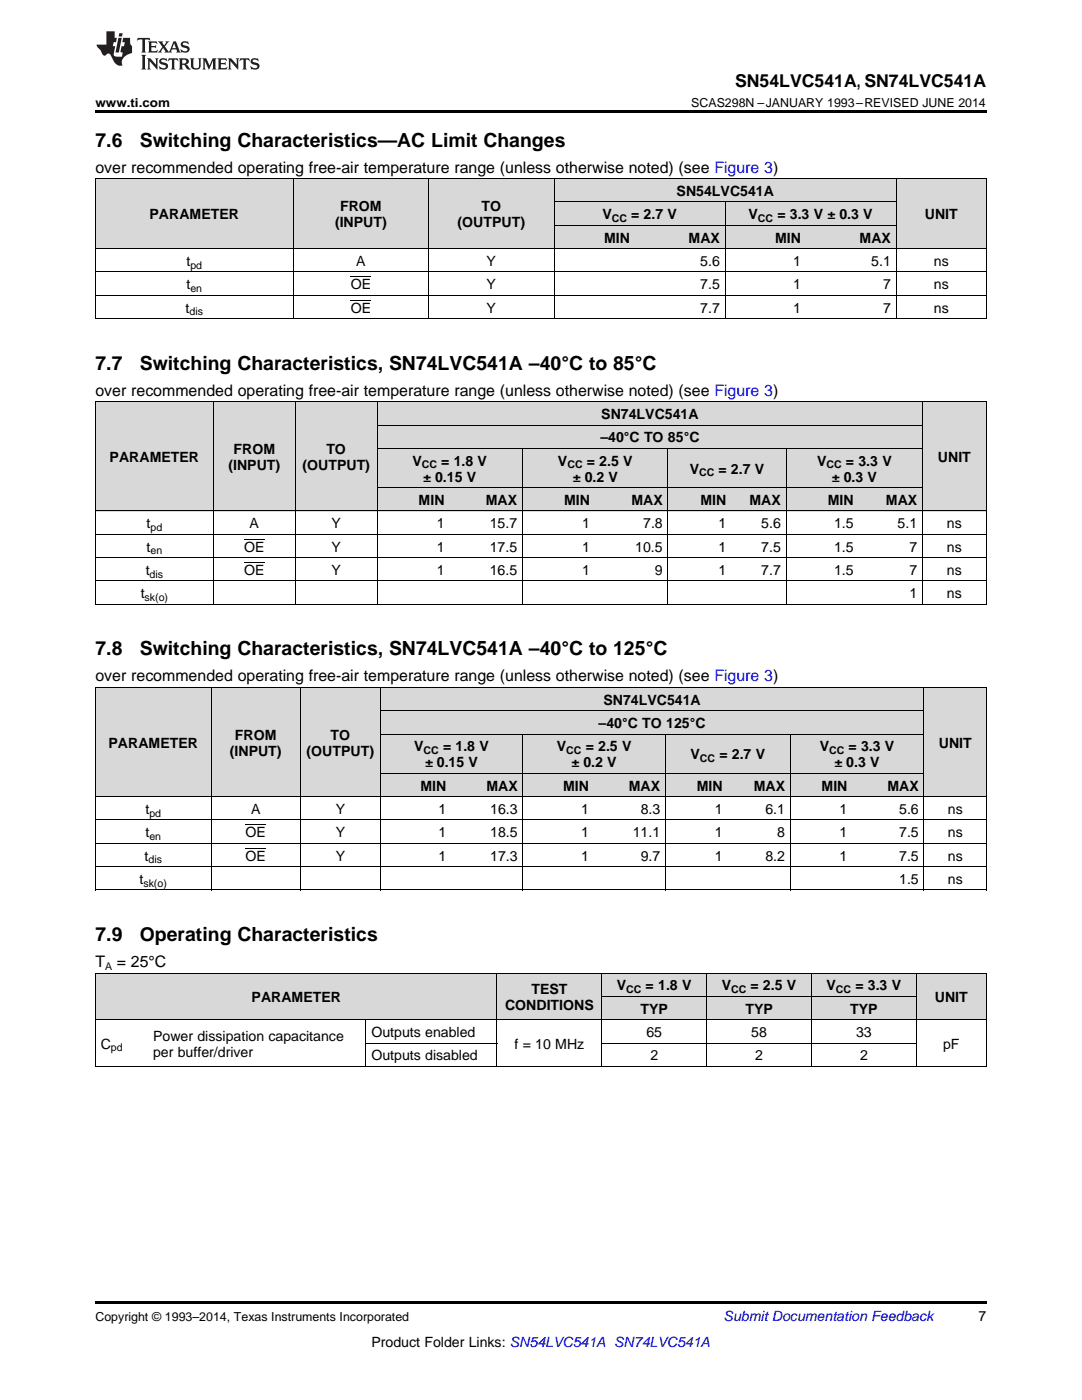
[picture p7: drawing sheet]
<svg xmlns="http://www.w3.org/2000/svg" width="216mm" height="279mm" viewBox="0 0 216 279" stroke-linecap="round" stroke-linejoin="round" font-family="sans-serif">
<g fill="#d8d8d8">
<path d="M19 194.2h10.5v9.4h-10.5z"/>
<path d="M29.5 194.2h17.4v9.4h-17.4z"/>
<path d="M46.9 194.2h26.2v9.4h-26.2z"/>
<path d="M73.1 194.2h8.7v9.4h-8.7z"/>
<path d="M81.8 194.2h17.4v9.4h-17.4z"/>
<path d="M99.2 194.2h3.5v9.4h-3.5z"/>
<path d="M102.7 194.2h17.4v9.4h-17.4z"/>
<path d="M120.1 198.9h20.9v4.7h-20.9z"/>
<path d="M141 198.9h21v4.7h-21z"/>
<path d="M162 198.9h20.9v4.7h-20.9z"/>
<path d="M182.9 194.2h13.9v9.4h-13.9z"/>
<path d="M120.1 194.2h20.9v4.7h-20.9z"/>
<path d="M141 194.2h21v4.7h-21z"/>
<path d="M162 194.2h20.9v4.7h-20.9z"/>
<path d="M19 137.2h23.2v21.8h-23.2z"/>
<path d="M42.2 137.2h17.7v21.8h-17.7z"/>
<path d="M59.9 137.2h16v21.8h-16z"/>
<path d="M75.9 154.4h14.3v4.6h-14.3z"/>
<path d="M90.2 154.4h14.2v4.6h-14.2z"/>
<path d="M104.4 154.4h14.2v4.6h-14.2z"/>
<path d="M118.6 154.4h14.2v4.6h-14.2z"/>
<path d="M132.8 154.4h12.5v4.6h-12.5z"/>
<path d="M145.3 154.4h12.4v4.6h-12.4z"/>
<path d="M157.7 154.4h12.5v4.6h-12.5z"/>
<path d="M170.2 154.4h14.2v4.6h-14.2z"/>
<path d="M184.4 137.2h12.4v21.8h-12.4z"/>
<path d="M75.9 146.5h14.3v7.9h-14.3z"/>
<path d="M90.2 146.5h14.2v7.9h-14.2z"/>
<path d="M104.4 146.5h14.2v7.9h-14.2z"/>
<path d="M118.6 146.5h14.2v7.9h-14.2z"/>
<path d="M132.8 146.5h12.5v7.9h-12.5z"/>
<path d="M145.3 146.5h12.4v7.9h-12.4z"/>
<path d="M157.7 146.5h12.5v7.9h-12.5z"/>
<path d="M170.2 146.5h14.2v7.9h-14.2z"/>
<path d="M75.9 141.9h14.3v4.6h-14.3z"/>
<path d="M90.2 141.9h14.2v4.6h-14.2z"/>
<path d="M104.4 141.9h14.2v4.6h-14.2z"/>
<path d="M118.6 141.9h14.2v4.6h-14.2z"/>
<path d="M132.8 141.9h12.5v4.6h-12.5z"/>
<path d="M145.3 141.9h12.4v4.6h-12.4z"/>
<path d="M157.7 141.9h12.5v4.6h-12.5z"/>
<path d="M170.2 141.9h14.2v4.6h-14.2z"/>
<path d="M75.9 137.2h14.3v4.7h-14.3z"/>
<path d="M90.2 137.2h14.2v4.7h-14.2z"/>
<path d="M104.4 137.2h14.2v4.7h-14.2z"/>
<path d="M118.6 137.2h14.2v4.7h-14.2z"/>
<path d="M132.8 137.2h12.5v4.7h-12.5z"/>
<path d="M145.3 137.2h12.4v4.7h-12.4z"/>
<path d="M157.7 137.2h12.5v4.7h-12.5z"/>
<path d="M170.2 137.2h14.2v4.7h-14.2z"/>
<path d="M19 80.2h23.6v21.8h-23.6z"/>
<path d="M42.6 80.2h16.3v21.8h-16.3z"/>
<path d="M58.9 80.2h16.4v21.8h-16.4z"/>
<path d="M75.3 97.4h14.5v4.6h-14.5z"/>
<path d="M89.8 97.4h14.5v4.6h-14.5z"/>
<path d="M104.3 97.4h14.5v4.6h-14.5z"/>
<path d="M118.8 97.4h14.5v4.6h-14.5z"/>
<path d="M133.3 97.4h12.7v4.6h-12.7z"/>
<path d="M146 97.4h10.9v4.6h-10.9z"/>
<path d="M156.9 97.4h14.5v4.6h-14.5z"/>
<path d="M171.4 97.4h12.7v4.6h-12.7z"/>
<path d="M184.1 80.2h12.7v21.8h-12.7z"/>
<path d="M75.3 89.5h14.5v7.9h-14.5z"/>
<path d="M89.8 89.5h14.5v7.9h-14.5z"/>
<path d="M104.3 89.5h14.5v7.9h-14.5z"/>
<path d="M118.8 89.5h14.5v7.9h-14.5z"/>
<path d="M133.3 89.5h12.7v7.9h-12.7z"/>
<path d="M146 89.5h10.9v7.9h-10.9z"/>
<path d="M156.9 89.5h14.5v7.9h-14.5z"/>
<path d="M171.4 89.5h12.7v7.9h-12.7z"/>
<path d="M75.3 84.9h14.5v4.6h-14.5z"/>
<path d="M89.8 84.9h14.5v4.6h-14.5z"/>
<path d="M104.3 84.9h14.5v4.6h-14.5z"/>
<path d="M118.8 84.9h14.5v4.6h-14.5z"/>
<path d="M133.3 84.9h12.7v4.6h-12.7z"/>
<path d="M146 84.9h10.9v4.6h-10.9z"/>
<path d="M156.9 84.9h14.5v4.6h-14.5z"/>
<path d="M171.4 84.9h12.7v4.6h-12.7z"/>
<path d="M75.3 80.2h14.5v4.7h-14.5z"/>
<path d="M89.8 80.2h14.5v4.7h-14.5z"/>
<path d="M104.3 80.2h14.5v4.7h-14.5z"/>
<path d="M118.8 80.2h14.5v4.7h-14.5z"/>
<path d="M133.3 80.2h12.7v4.7h-12.7z"/>
<path d="M146 80.2h10.9v4.7h-10.9z"/>
<path d="M156.9 80.2h14.5v4.7h-14.5z"/>
<path d="M171.4 80.2h12.7v4.7h-12.7z"/>
<path d="M19 35.7h39.6v14h-39.6z"/>
<path d="M58.6 35.7h26.9v14h-26.9z"/>
<path d="M85.5 35.7h25.1v14h-25.1z"/>
<path d="M110.6 45h16.2v4.7h-16.2z"/>
<path d="M126.8 45h17.9v4.7h-17.9z"/>
<path d="M144.7 45h16.2v4.7h-16.2z"/>
<path d="M160.9 45h18v4.7h-18z"/>
<path d="M178.9 35.7h17.9v14h-17.9z"/>
<path d="M110.6 40.4h16.2v4.6h-16.2z"/>
<path d="M126.8 40.4h17.9v4.6h-17.9z"/>
<path d="M144.7 40.4h16.2v4.6h-16.2z"/>
<path d="M160.9 40.4h18v4.6h-18z"/>
<path d="M110.6 35.7h16.2v4.7h-16.2z"/>
<path d="M126.8 35.7h17.9v4.7h-17.9z"/>
<path d="M144.7 35.7h16.2v4.7h-16.2z"/>
<path d="M160.9 35.7h18v4.7h-18z"/>
</g>
<path d="M19 22h177.8v.5h-177.8zM19 63.6h.2zM85.4 63.6h.1zM110.5 63.6h.1zM126.7 63.6h.1zM144.6 63.6h.1zM160.8 63.6h.1zM178.8 63.6h.1zM196.7 63.6h.1zM19 259.7h177.8v.5h-177.8z" fill="#000"/>
<g fill="none" stroke="#000" stroke-width=".2">
<path d="M19 35.6h177.8M19.1 35.7v27.9M58.5 35.7v27.9M85.4 35.7v27.9M110.6 35.7v27.9M178.8 35.7v27.9M196.8 35.7v27.9M19 58.9h177.8M19 54.3h177.8M19 49.6h177.8M110.6 45h68.3M110.6 40.3h68.3"/>
<path d="M144.7 40.3v23.3M19 63.6h177.8M19 80.2h177.8M19.1 80.2v40.5M42.6 80.2v40.5M58.9 80.2v40.5M75.2 80.2v40.5M75.3 97.3h108.8M75.3 89.5h108.8M75.3 84.8h108.8M104.3 89.5v31.2M133.3 89.5v31.2"/>
<path d="M156.9 89.5v31.2M184.1 80.2v40.5M196.8 80.2v40.5M19 115.9h177.8M19 111.3h177.8M19 106.6h177.8M19 102h177.8M19 137.2h177.8M19 120.6h177.8M19.1 137.2v40.5M42.1 137.2v40.5M59.9 137.2v40.5"/>
<path d="M75.9 137.2v40.5M184.3 137.2v40.5M196.8 137.2v40.5M19 159h177.8M75.9 154.3h108.5M75.9 146.5h108.5M75.9 141.8h108.5M104.3 146.5v31.2M132.8 146.5v31.2M157.7 146.5v31.2M19 177.6h177.8M19 172.9h177.8"/>
<path d="M19 168.3h177.8M19 163.6h177.8M19 194.2h177.8M19.1 194.2v18.7M99.1 194.2v18.7M120.1 194.2v18.7M120.1 198.8h62.7M141 194.2v18.7M161.9 194.2v18.7M182.8 194.2v18.7M196.8 194.2v18.7M19 212.8h177.8"/>
<path d="M19 203.5h177.8M73 203.6v9.3M73.1 208.2h26.1M120.1 208.2h62.7"/>
</g>
<g fill="#231f20">
<path d="M27.5 7.6l-.1 .5 .4-.2h.6v.1v2.1l-.2 .4h1l-.3-.4v-2.1l.1-.1h.5l.5 .2-.2-.5zM29.5 8.3l.2 .3v1.5l-.2 .4h1.8l.2-.6a1.04 1.04 0 0 1-1.3 .2v-.7h.6l.3 .2v-.6l-.3 .2h-.6v-.6l.8-.1 .4 .3-.2-.5zM31.5 8.3l.9 1.1-.9 1.1h.8l-.2-.2 .5-.7 .4 .7-.2 .2h1.5l-.1-.2 .1-.4h.9l.1 .4-.2 .2h1l-.3-.3-.7-1.9h-.5l-.9 2-.8-1 .9-1h-.8l.1 .3-.3 .5-.4-.6 .2-.2zM34.7 8.6l.4 1h-.7zM36.3 8.4a.63 .63 0 0 0-.2 .7 .63 .63 0 0 0 .6 .4l.6 .2 .1 .2a.75 .75 0 0 1-.7 .4 .75 .75 0 0 1-.6-.5l.1 .7 .1-.1a1.11 1.11 0 0 0 1.5-.6 1.13 1.13 0 0 0-1.2-.8l-.1-.4a1.04 1.04 0 0 1 1.2 .2l-.2-.5-.1 .1-.5-.2zM28.2 10.9l.2 .4v2.2l-.2 .4h1l-.3-.4v-2.2l.3-.4zM29.3 11.6l.3 .4v1.5l-.3 .4h.8l-.2-.4v-1.3l1.5 1.7v-1.9l.2-.4h-.7l.2 .4v.9l-1.1-1.3zM32 11.8a.62 .62 0 0 0-.2 .7 .62 .62 0 0 0 .6 .4l.6 .1 .1 .3a.76 .76 0 0 1-.7 .3 .76 .76 0 0 1-.6-.4l.1 .7 .1-.1a1.11 1.11 0 0 0 1.5-.6 1.13 1.13 0 0 0-1.2-.8l-.1-.4a1.04 1.04 0 0 1 1.2 .2l-.2-.6-.1 .1-.5-.1zM33.7 11.6l-.2 .6a.61 .61 0 0 1 .8-.3v1.6l-.2 .4h.9l-.2-.4v-1.6a.63 .63 0 0 1 .8 .3l-.2-.6zM35.6 11.6l.3 .4v1.5l-.3 .4h1l-.2-.2v-.8l.5 .2a.76 .76 0 0 0 1.2 .7l-1-1a.58 .58 0 0 0 .6-.5 .58 .58 0 0 0-.5-.6zM36.4 11.9h.1a.45 .45 0 0 1 .5 .1 .45 .45 0 0 1 .1 .5l-.7 .2zM37.9 11.6l.2 .2a2.17 2.17 0 0 0 .3 1.9 .99 .99 0 0 0 1.6-.6v-1.1l.2-.4h-.7l.2 .2a1.92 1.92 0 0 1-.2 1.8 .6 .6 0 0 1-.9-.5v-1.1l.2-.4zM40.4 11.6l.2 .4v1.5l-.2 .4h.7l-.2-.4v-1.4l.8 1.8 .8-1.8v1.4l-.2 .4h.9l-.2-.4v-1.5l.2-.4h-.8l-.6 1.5-.6-1.5zM43.4 11.6l.2 .4v1.5l-.2 .4h1.8l.2-.6a1.04 1.04 0 0 1-1.3 .1v-.6h.5l.4 .2v-.6l-.4 .2h-.5v-.7h.8l.3 .3-.1-.6zM45.5 11.6l.2 .4v1.5l-.2 .4h.7l-.2-.4v-1.3l1.5 1.7v-1.9l.2-.4h-.7l.2 .4v.9l-1.1-1.3zM47.9 11.6l-.1 .6a.61 .61 0 0 1 .8-.3v1.6l-.3 .4h1l-.3-.4 .1-1.6a.63 .63 0 0 1 .7 .3l-.1-.6zM50.2 11.8a.62 .62 0 0 0-.2 .7 .62 .62 0 0 0 .6 .4l.6 .1 .2 .3a.76 .76 0 0 1-.8 .3 .76 .76 0 0 1-.6-.4l.1 .7 .2-.1a1.11 1.11 0 0 0 1.5-.6 1.13 1.13 0 0 0-1.3-.8l-.1-.4a1.04 1.04 0 0 1 1.2 .2l-.1-.6-.2 .1-.5-.1z"/>
<path d="M21.2 6.3v2.6h-1.9l.1 .4 .7 .9a.91 .91 0 0 0 1 .8 .56 .56 0 0 1 .5-.3 .56 .56 0 0 1 .5 .3l.4 .8a1.53 1.53 0 0 0 1.9 1.2 1.54 1.54 0 0 1 1-2.1l.9-.3v-1.4a1.52 1.52 0 0 1-.3-1.6h-1.4l-.2 .8h.5l-.2 .8h-.4l-.2 1v.2l.4 .1-.2 .8a1.93 1.93 0 0 1-1.6-.3l.3-1.8h-.5l.2-.8h.4l.2-.8h-.4v-1.3zM23.6 7.6l-.6 2.9h.7l.6-2.9zM23.8 6.6l-.1 .7h.6l.2-.7z"/>
</g>
<path d="M70 59.9h4M70 55.2h4M48.7 112.2h4.1M48.7 107.6h4.1M49 169.2h4.1M49 164.6h4.1" fill="none" stroke="#000" stroke-width=".2"/>
<g font-size="3.9">
<text x="19" y="29.3">7.6</text>
<text x="27.9" y="29.3">Switching Characteristics—AC Limit Changes</text>
<text x="19" y="73.8">7.7</text>
<text x="27.9" y="73.8">Switching Characteristics, SN74LVC541A –40°C to 85°C</text>
<text x="19" y="130.8">7.8</text>
<text x="27.9" y="130.8">Switching Characteristics, SN74LVC541A –40°C to 125°C</text>
<text x="19" y="187.8">7.9</text>
<text x="27.9" y="187.8">Operating Characteristics</text>
</g>
<text font-size="3.5" x="146.7" y="17.3">SN54LVC541A, SN74LVC541A</text>
<g font-size="3.2">
<text x="19" y="34.4">over recommended operating free-air temperature range (unless otherwise noted) (see Figure 3)</text>
<text x="19" y="79">over recommended operating free-air temperature range (unless otherwise noted) (see Figure 3)</text>
<text x="19" y="136">over recommended operating free-air temperature range (unless otherwise noted) (see Figure 3)</text>
<text x="19" y="193">T</text>
<text x="23.3" y="193">= 25°C</text>
</g>
<g font-size="2.8">
<text x="135" y="39.1">SN54LVC541A</text>
<text x="29.8" y="43.7">PARAMETER</text>
<text x="66.9" y="45.3">(INPUT)</text>
<text x="67.9" y="42.2">FROM</text>
<text x="91.3" y="45.3">(OUTPUT)</text>
<text x="96.1" y="42.2">TO</text>
<text x="120.2" y="43.7">V</text>
<text x="125.9" y="43.7">=</text>
<text x="128.4" y="43.7">2.7 V</text>
<text x="149.4" y="43.7">V</text>
<text x="155.1" y="43.7">= 3.3</text>
<text x="162.4" y="43.7">V ± 0.3 V</text>
<text x="184.5" y="43.7">UNIT</text>
<text x="37.2" y="53.1">t</text>
<text x="71.1" y="53.1">A</text>
<text x="97.1" y="53.1">Y</text>
<text x="120.5" y="48.4">MIN</text>
<text x="137.4" y="48.4">MAX</text>
<text x="139.7" y="53.1">5.6</text>
<text x="154.7" y="48.4">MIN</text>
<text x="158.3" y="53.1">1</text>
<text x="171.5" y="48.4">MAX</text>
<text x="173.8" y="53.1">5.1</text>
<text x="186.3" y="53.1">ns</text>
<text x="37.2" y="57.7">t</text>
<text x="70" y="57.7">OE</text>
<text x="97.1" y="57.7">Y</text>
<text x="139.7" y="57.7">7.5</text>
<text x="158.3" y="57.7">1</text>
<text x="176.2" y="57.7">7</text>
<text x="186.3" y="57.7">ns</text>
<text x="37" y="62.4">t</text>
<text x="70" y="62.4">OE</text>
<text x="97.1" y="62.4">Y</text>
<text x="139.7" y="62.4">7.7</text>
<text x="158.3" y="62.4">1</text>
<text x="176.2" y="62.4">7</text>
<text x="186.3" y="62.4">ns</text>
<text x="120" y="83.6">SN74LVC541A</text>
<text x="119.8" y="88.3">–40°C TO 85°C</text>
<text x="21.9" y="92.2">PARAMETER</text>
<text x="45.6" y="93.8">(INPUT)</text>
<text x="46.6" y="90.6">FROM</text>
<text x="60.4" y="93.8">(OUTPUT)</text>
<text x="65.1" y="90.6">TO</text>
<text x="82.3" y="92.9">V</text>
<text x="88.1" y="92.9">=</text>
<text x="90.5" y="92.9">1.8 V</text>
<text x="111.3" y="92.9">V</text>
<text x="117.1" y="92.9">=</text>
<text x="119.6" y="92.9">2.5 V</text>
<text x="137.6" y="94.5">V</text>
<text x="143.4" y="94.5">= 2.7 V</text>
<text x="163.1" y="92.9">V</text>
<text x="168.8" y="92.9">= 3.3 V</text>
<text x="187.1" y="92.2">UNIT</text>
<text x="83.5" y="100.8">MIN</text>
<text x="84.5" y="96.1">± 0.15 V</text>
<text x="96.9" y="100.8">MAX</text>
<text x="112.6" y="100.8">MIN</text>
<text x="114.3" y="96.1">± 0.2 V</text>
<text x="126" y="100.8">MAX</text>
<text x="139.8" y="100.8">MIN</text>
<text x="149.5" y="100.8">MAX</text>
<text x="165.2" y="100.8">MIN</text>
<text x="166" y="96.1">± 0.3 V</text>
<text x="176.8" y="100.8">MAX</text>
<text x="29.2" y="105.4">t</text>
<text x="49.8" y="105.4">A</text>
<text x="66.1" y="105.4">Y</text>
<text x="87.1" y="105.4">1</text>
<text x="97.7" y="105.4">15.7</text>
<text x="116.2" y="105.4">1</text>
<text x="128.3" y="105.4">7.8</text>
<text x="143.4" y="105.4">1</text>
<text x="151.9" y="105.4">5.6</text>
<text x="166.4" y="105.4">1.5</text>
<text x="179.1" y="105.4">5.1</text>
<text x="188.9" y="105.4">ns</text>
<text x="29.2" y="110.1">t</text>
<text x="48.7" y="110.1">OE</text>
<text x="66.1" y="110.1">Y</text>
<text x="87.1" y="110.1">1</text>
<text x="97.7" y="110.1">17.5</text>
<text x="116.2" y="110.1">1</text>
<text x="126.8" y="110.1">10.5</text>
<text x="143.4" y="110.1">1</text>
<text x="151.9" y="110.1">7.5</text>
<text x="166.4" y="110.1">1.5</text>
<text x="181.5" y="110.1">7</text>
<text x="188.9" y="110.1">ns</text>
<text x="28.1" y="119.4">t</text>
<text x="29.1" y="114.7">t</text>
<text x="48.7" y="114.7">OE</text>
<text x="66.1" y="114.7">Y</text>
<text x="87.1" y="114.7">1</text>
<text x="97.7" y="114.7">16.5</text>
<text x="116.2" y="114.7">1</text>
<text x="130.7" y="114.7">9</text>
<text x="143.4" y="114.7">1</text>
<text x="151.9" y="114.7">7.7</text>
<text x="166.4" y="114.7">1.5</text>
<text x="181.5" y="114.7">7</text>
<text x="181.5" y="119.4">1</text>
<text x="188.9" y="114.7">ns</text>
<text x="188.9" y="119.4">ns</text>
<text x="120.4" y="140.6">SN74LVC541A</text>
<text x="21.7" y="149.2">PARAMETER</text>
<text x="46.9" y="147.6">FROM</text>
<text x="66" y="147.6">TO</text>
<text x="82.7" y="149.9">V</text>
<text x="88.4" y="149.9">=</text>
<text x="90.9" y="149.9">1.8 V</text>
<text x="111.1" y="149.9">V</text>
<text x="116.9" y="149.9">=</text>
<text x="119.4" y="149.9">2.5 V</text>
<text x="119.5" y="145.3">–40°C TO</text>
<text x="132.9" y="145.3">125°C</text>
<text x="163.6" y="149.9">V</text>
<text x="169.3" y="149.9">=</text>
<text x="171.8" y="149.9">3.3 V</text>
<text x="187.3" y="149.2">UNIT</text>
<text x="45.9" y="150.8">(INPUT)</text>
<text x="61.2" y="150.8">(OUTPUT)</text>
<text x="84.8" y="153.1">± 0.15 V</text>
<text x="114.1" y="153.1">± 0.2 V</text>
<text x="137.8" y="151.5">V</text>
<text x="143.5" y="151.5">=</text>
<text x="146" y="151.5">2.7 V</text>
<text x="166.5" y="153.1">± 0.3 V</text>
<text x="83.9" y="157.8">MIN</text>
<text x="97" y="157.8">MAX</text>
<text x="112.4" y="157.8">MIN</text>
<text x="125.5" y="157.8">MAX</text>
<text x="139" y="157.8">MIN</text>
<text x="150.4" y="157.8">MAX</text>
<text x="163.9" y="157.8">MIN</text>
<text x="177.1" y="157.8">MAX</text>
<text x="29" y="162.4">t</text>
<text x="29" y="167.1">t</text>
<text x="49" y="167.1">OE</text>
<text x="50.1" y="162.4">A</text>
<text x="67" y="162.4">Y</text>
<text x="67" y="167.1">Y</text>
<text x="87.5" y="162.4">1</text>
<text x="87.5" y="167.1">1</text>
<text x="97.8" y="162.4">16.3</text>
<text x="97.8" y="167.1">18.5</text>
<text x="116" y="162.4">1</text>
<text x="116" y="167.1">1</text>
<text x="126.3" y="167.1">11.1</text>
<text x="127.8" y="162.4">8.3</text>
<text x="142.6" y="162.4">1</text>
<text x="142.6" y="167.1">1</text>
<text x="152.7" y="162.4">6.1</text>
<text x="155.1" y="167.1">8</text>
<text x="167.5" y="162.4">1</text>
<text x="167.5" y="167.1">1</text>
<text x="179.4" y="162.4">5.6</text>
<text x="179.4" y="167.1">7.5</text>
<text x="189.1" y="162.4">ns</text>
<text x="189.1" y="167.1">ns</text>
<text x="28.9" y="171.7">t</text>
<text x="49" y="171.7">OE</text>
<text x="67" y="171.7">Y</text>
<text x="87.5" y="171.7">1</text>
<text x="97.8" y="171.7">17.3</text>
<text x="116" y="171.7">1</text>
<text x="127.8" y="171.7">9.7</text>
<text x="142.6" y="171.7">1</text>
<text x="152.7" y="171.7">8.2</text>
<text x="167.5" y="171.7">1</text>
<text x="179.4" y="171.7">7.5</text>
<text x="189.1" y="171.7">ns</text>
<text x="27.8" y="176.4">t</text>
<text x="179.4" y="176.4">1.5</text>
<text x="189.1" y="176.4">ns</text>
<text x="123.1" y="197.6">V</text>
<text x="128.8" y="197.6">= 1.8 V</text>
<text x="144" y="197.6">V</text>
<text x="149.8" y="197.6">= 2.5 V</text>
<text x="164.9" y="197.6">V</text>
<text x="170.7" y="197.6">= 3.3 V</text>
<text x="50.2" y="200">PARAMETER</text>
<text x="100.8" y="201.5">CONDITIONS</text>
<text x="106" y="198.4">TEST</text>
<text x="127.8" y="202.3">TYP</text>
<text x="148.7" y="202.3">TYP</text>
<text x="169.7" y="202.3">TYP</text>
<text x="186.5" y="200">UNIT</text>
<text x="20.1" y="209.3">C</text>
<text x="30.6" y="207.7">Power dissipation capacitance</text>
<text x="74.1" y="206.9">Outputs enabled</text>
<text x="102.7" y="209.3">f = 10 MHz</text>
<text x="129" y="206.9">65</text>
<text x="149.9" y="206.9">58</text>
<text x="170.8" y="206.9">33</text>
<text x="188.2" y="209.3">pF</text>
<text x="30.6" y="210.9">per buffer/driver</text>
<text x="74.1" y="211.6">Outputs disabled</text>
<text x="129.8" y="211.6">2</text>
<text x="150.7" y="211.6">2</text>
<text x="171.6" y="211.6">2</text>
<text x="195.3" y="263.6">7</text>
<text x="74.1" y="268.9">Product Folder Links: SN54LVC541A SN74LVC541A</text>
</g>
<text font-size="2.8" fill="#0000c8" x="144.4" y="263.6">Submit Documentation Feedback</text>
<g font-size="2.5">
<text x="19" y="21.4">www.ti.com</text>
<text x="137.9" y="21.4">SCAS298N –JANUARY 1993–REVISED JUNE 2014</text>
<text x="19" y="263.6">Copyright © 1993–2014, Texas Instruments Incorporated</text>
</g>
<g font-size="2.1">
<text x="122.1" y="44.3">CC</text>
<text x="151.2" y="44.3">CC</text>
<text x="38" y="53.6">pd</text>
<text x="38" y="58.3">en</text>
<text x="37.8" y="62.9">dis</text>
<text x="84.2" y="93.5">CC</text>
<text x="113.2" y="93.5">CC</text>
<text x="139.5" y="95.1">CC</text>
<text x="164.9" y="93.5">CC</text>
<text x="30" y="106">pd</text>
<text x="30" y="110.6">en</text>
<text x="28.9" y="119.9">sk(o)</text>
<text x="29.8" y="115.3">dis</text>
<text x="84.5" y="150.5">CC</text>
<text x="113" y="150.5">CC</text>
<text x="139.7" y="152.1">CC</text>
<text x="165.5" y="150.5">CC</text>
<text x="29.8" y="163">pd</text>
<text x="29.8" y="167.6">en</text>
<text x="29.6" y="172.3">dis</text>
<text x="28.6" y="177">sk(o)</text>
<text x="21" y="193.6">A</text>
<text x="125" y="198.2">CC</text>
<text x="145.9" y="198.2">CC</text>
<text x="166.8" y="198.2">CC</text>
<text x="22.1" y="209.8">pd</text>
</g>
</svg>
